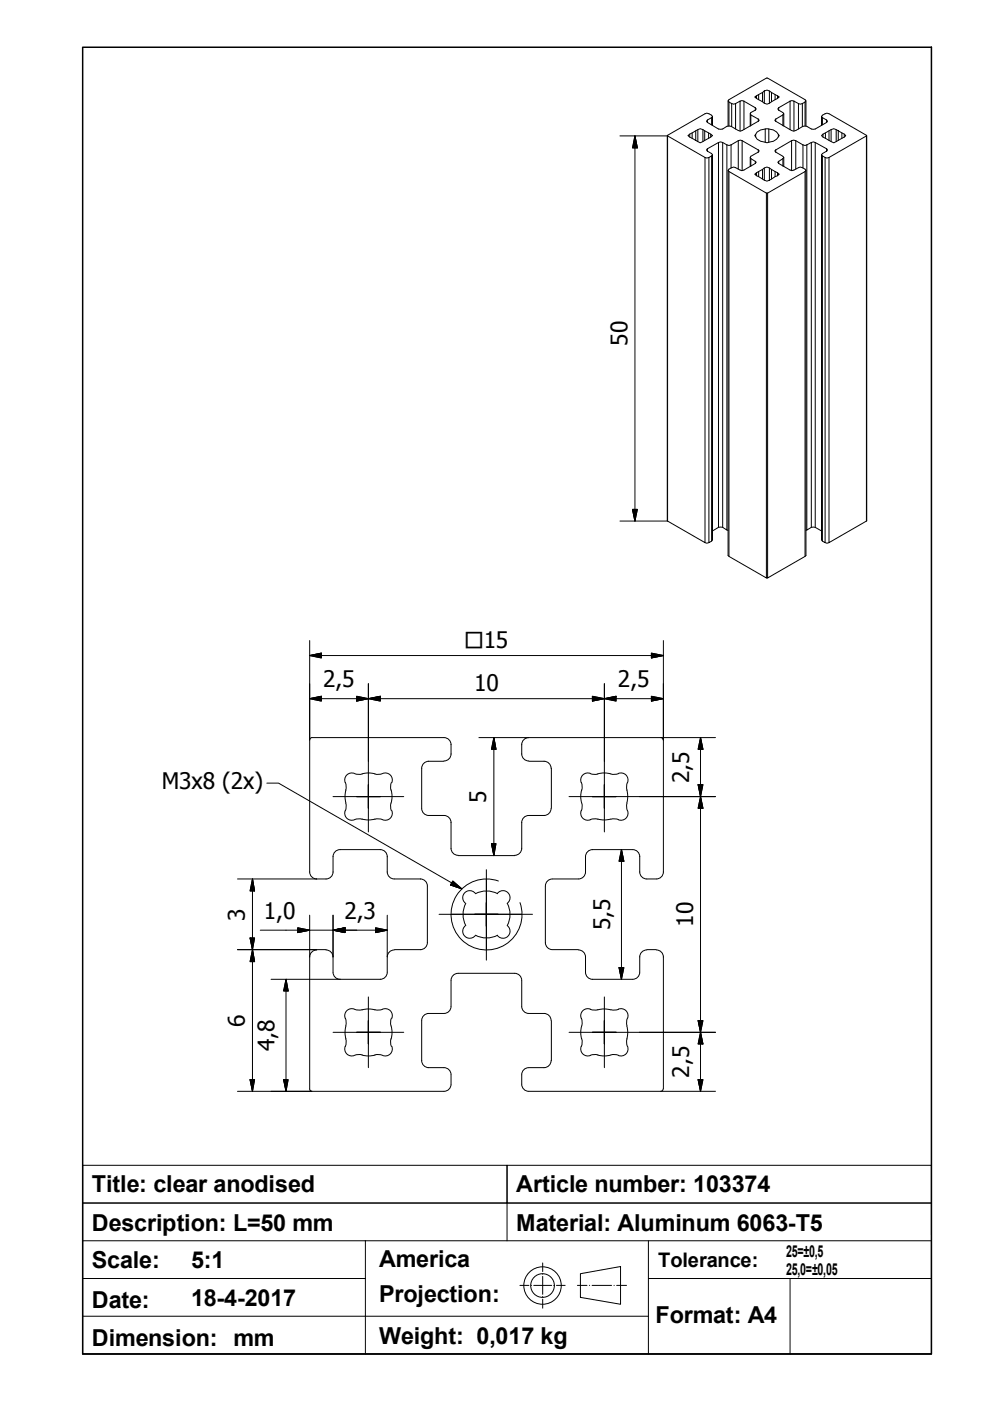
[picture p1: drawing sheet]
<svg xmlns="http://www.w3.org/2000/svg" width="210mm" height="297mm" viewBox="0 0 210 297" stroke-linecap="round" stroke-linejoin="round" font-family="sans-serif">
<!-- layer: Visible (ISO) -->
<g fill="none" stroke="#000" stroke-width=".21">
<path d="M141.5 28.7l8-4.6a1.41 1.41 0 0 1 1.6 .6l-1.3 1 .2 .3 2.3 1.4h.9l.9-.6 .5-.1 .4 .1 2 1 4-2.3-.2-.2-1.6-.9-.1-.3 .1-.2 .9-.5 .2-.3-.2-.3-2.8-1.5-1.3 .7a1.41 1.41 0 0 1-1.6-.6l.2-.3 7.9-4.5h.3l7.9 4.5 .2 .3a1.41 1.41 0 0 1-1.6 .6l-1.4-.7-2.8 1.5-.2 .3 .2 .3 1.1 .7-1.9 1.4 3.5 2.2 .5 .1 1.9-1 .5-.1 .4 .1 .9 .6h.8l2.5-1.4 .2-.3-1.3-1a1.41 1.41 0 0 1 1.6-.6l7.9 4.6v.1l-7.9 4.6a1.41 1.41 0 0 1-1.6-.6l1.3-1-.2-.3-2.5-1.3-.3-.1-.5 .1-1.3 .6-2.4-1.1-.5 .1-3.5 2.2 1.9 1.4-1.3 1 .2 .3 2.8 1.5 1.4-.7a1.41 1.41 0 0 1 1.6 .6l-.2 .3-7.9 4.5h-.3l-7.9-4.5-.2-.3a1.41 1.41 0 0 1 1.6-.6l1.3 .7 2.8-1.5 .2-.3-1.1-.8-.1-.2 .1-.3 1.6-.9 .2-.2-4-2.3-2.4 1.1-1.4-.6-.4-.1-.5 .1-2.3 1.3-.2 .3 1.3 1a1.41 1.41 0 0 1-1.6 .6l-8-4.6zM145.9 28.8l1.6-1.1a1.24 1.24 0 0 1 1.9 0l1.7 1.1-2.6 1.5zM160 36.9l1.7-1a1.15 1.15 0 0 1 1.9 0l1.6 1-1.6 1.1a1.24 1.24 0 0 1-1.9 0zM160 20.6l1.7-1a1.15 1.15 0 0 1 1.9 0l1.6 1-1.6 1a1.15 1.15 0 0 1-1.9 0zM160.2 28.5l-.2 .3 .2 .2M160.2 29l.3 .5 .8 .5 .9 .1M160.2 28.5v.5M162.2 30.1l.4 .2 .4-.2M162.2 27.4h.8M162.2 27.4l-.9 .1-.8 .5-.3 .5M162.2 27.4v2.7M163 27.4l1 .1 .7 .5 .3 .5"/>
<path d="M163 27.4v2.7M165 28.5l.2 .3-.2 .2M165 29l-.3 .5-.7 .5-1 .1M165 28.5v.5M174.2 28.8l1.6-1.1a1.31 1.31 0 0 1 1.9 0l1.6 1.1-.3 .3-2.2 1.2-2.3-1.2zM65.7 156.9v28a1.49 1.49 0 0 0 1.5 1.5M66.1 156.4h28M66.1 156.4l-.4 .2v.3M94.1 156.4a1.49 1.49 0 0 1 1.5 1.5M95.6 157.8v2a1.49 1.49 0 0 1-1.5 1.5M110.6 157.8v2a1.49 1.49 0 0 0 1.5 1.5M112.1 156.4a1.49 1.49 0 0 0-1.5 1.5"/>
<path d="M112.1 156.4h28M140.1 156.4l.4 .2 .1 .3M140.7 156.9v28a1.49 1.49 0 0 1-1.5 1.5h-2M73.2 171.9a1.49 1.49 0 0 0 .3 1.6 1.49 1.49 0 0 0 1.6 .3M73.3 170.3l.1 .8-.2 .8M73.3 167.5l-.1 1.4 .1 1.3M76.8 173.7l1.3 .1 1.4-.1M76.8 164.1l1.3-.2 1.4 .2M76.8 164.1h-1.2a1.57 1.57 0 0 0-2 .2 1.57 1.57 0 0 0-.3 2v1.2M76.8 173.7l-.8-.1-.8 .2M79.5 173.7l.8-.1 .8 .2M81.1 164l-.8 .2-.8-.1"/>
<path d="M81.1 164a1.49 1.49 0 0 1 1.6 .3 1.49 1.49 0 0 1 .4 1.6M82.9 170.3l-.1 .8 .2 .8M82.9 167.5l.2 1.4-.2 1.3M83 165.9l-.2 .8 .1 .8M83.1 171.9a1.49 1.49 0 0 1-.4 1.6 1.49 1.49 0 0 1-1.6 .3M89.4 171.4a1.49 1.49 0 0 0 1.5 1.5M90.9 172.9h3.2M90.9 161.4h3.2M90.9 161.4a1.49 1.49 0 0 0-1.5 1.5v8.5M94.1 172.9a1.49 1.49 0 0 1 1.5 1.5M95.6 174.4v5.5M95.6 179.8a1.49 1.49 0 0 0 1.5 1.5"/>
<path d="M110.6 174.4v5.5M110.6 179.8a1.49 1.49 0 0 1-1.5 1.5M112.1 172.9a1.49 1.49 0 0 0-1.5 1.5M112.1 172.9h3.3M112.1 161.4h3.3M115.3 161.4a1.49 1.49 0 0 1 1.5 1.5M116.8 171.4a1.49 1.49 0 0 1-1.5 1.5M116.9 162.9v8.5M123.2 171.9a1.49 1.49 0 0 0 .4 1.6 1.49 1.49 0 0 0 1.6 .3M123.3 167.5l-.2 1.4 .2 1.3M123.3 170.3l.1 .8-.1 .8M125.1 164l.8 .2 .9-.1"/>
<path d="M125.2 164a1.52 1.52 0 0 0-1.8 .5 1.52 1.52 0 0 0 0 1.8l-.1 1.2M126.7 173.7l1.4 .1 1.4-.1M126.7 164.1l1.4-.2 1.4 .2M126.8 173.7l-.9-.1-.8 .2M129.5 164.1h1.2a1.55 1.55 0 0 1 2 .2 1.55 1.55 0 0 1 .2 2v1.2M129.5 173.7l.8-.1 .8 .2M132.9 167.5l.2 1.4-.2 1.3M132.9 170.3l-.1 .8 .2 .8M133.1 171.9a1.49 1.49 0 0 1-.4 1.6 1.49 1.49 0 0 1-1.6 .3M67.1 186.4h2.1M70.6 181.6v3.3a1.49 1.49 0 0 1-1.5 1.5M72.1 180.1a1.49 1.49 0 0 0-1.5 1.5"/>
<path d="M72.1 180.1h8.5a1.49 1.49 0 0 1 1.5 1.5M82.1 181.6v3.3a1.49 1.49 0 0 0 1.5 1.5M83.6 186.4h5.6M89.1 186.4a1.49 1.49 0 0 1 1.5 1.5M90.6 187.9v12M90.6 199.9a1.49 1.49 0 0 1-1.5 1.4M97.2 181.4h12M98.7 196.2a1.49 1.49 0 0 0-.2 2.3 1.49 1.49 0 0 0 2.3-.2M98.8 191.5a5 5 0 0 0 0 4.7M100.8 189.4a1.49 1.49 0 0 0-2.3-.1 1.49 1.49 0 0 0 .2 2.2M100.8 198.3a5 5 0 0 0 4.7 0M100.8 189.5a5 5 0 0 1 4.7 0"/>
<path d="M105.5 189.4a1.5 1.5 0 0 1 2.2-.1 1.5 1.5 0 0 1-.1 2.2 5 5 0 0 1-.1 4.7 1.49 1.49 0 0 1 .2 2.3 1.49 1.49 0 0 1-2.3-.2M115.6 187.9v12M115.6 199.9a1.49 1.49 0 0 0 1.5 1.4h5.5M122.6 186.4h-5.5a1.49 1.49 0 0 0-1.5 1.5M124.1 181.6v3.3a1.49 1.49 0 0 1-1.4 1.5M134.1 180.1h-8.5a1.49 1.49 0 0 0-1.5 1.5M134.1 180.1a1.49 1.49 0 0 1 1.5 1.5M135.6 181.6v3.3a1.49 1.49 0 0 0 1.5 1.5M65.7 202.9v28l.2 .4 .2 .1M67.1 201.3h2.1M67.2 201.4a1.49 1.49 0 0 0-1.5 1.5M69.1 201.4a1.49 1.49 0 0 1 1.5 1.5"/>
<path d="M70.6 206.1a1.49 1.49 0 0 0 1.5 1.5M70.6 202.9v3.2M73.3 217.5l-.1 1.4 .1 1.4M76.8 214.1l1.3-.2 1.4 .2M76.8 214.1h-1.2a1.57 1.57 0 0 0-2 .2 1.57 1.57 0 0 0-.3 2v1.2M81.1 214l-.8 .2-.8-.1M81.1 214a1.49 1.49 0 0 1 1.6 .3 1.49 1.49 0 0 1 .4 1.6M82.1 202.9v3.2M82.1 206.1a1.49 1.49 0 0 1-1.5 1.5h-8.5M82.9 217.5l.2 1.4-.2 1.4M83 215.9l-.2 .8 .1 .8M83.6 201.4a1.49 1.49 0 0 0-1.5 1.5"/>
<path d="M83.6 201.3h5.6M90.9 214.9h3.2M90.9 214.9a1.49 1.49 0 0 0-1.5 1.5v8.5M95.6 213.4a1.49 1.49 0 0 1-1.5 1.5M95.6 207.9v5.4M97.1 206.4a1.49 1.49 0 0 0-1.5 1.5M97.2 206.4h11.9a1.49 1.49 0 0 1 1.5 1.5M110.6 213.4a1.49 1.49 0 0 0 1.5 1.5M110.6 207.9v5.4M112.1 214.9h3.3M115.3 214.9a1.49 1.49 0 0 1 1.5 1.5M116.9 216.4v8.5"/>
<path d="M122.7 201.4a1.49 1.49 0 0 1 1.4 1.5M123.3 217.5l-.2 1.4 .2 1.4M124.1 202.9v3.2M124.1 206.1a1.49 1.49 0 0 0 1.5 1.5h8.5M125.1 214l.8 .2 .9-.1M125.2 214a1.52 1.52 0 0 0-1.8 .4 1.52 1.52 0 0 0 0 1.9l-.1 1.2M126.7 214.1a8.2 8.2 0 0 1 3.6 .1l.4-.1a1.55 1.55 0 0 1 2 .2 1.55 1.55 0 0 1 .2 2v1.2M132.9 217.5l.2 1.4-.2 1.4M135.6 206.1a1.49 1.49 0 0 1-1.5 1.5M135.6 202.9v3.2M137.1 201.4a1.49 1.49 0 0 0-1.5 1.5M137.2 201.3h1.9"/>
<path d="M139.2 201.4a1.49 1.49 0 0 1 1.5 1.5M140.7 202.9v28M66.1 231.4h28M73.2 221.8a1.49 1.49 0 0 0 .3 1.6 1.49 1.49 0 0 0 1.6 .4M73.3 220.2l.1 .9-.2 .8M76.8 223.7l1.3 .2 1.4-.2M76.8 223.7l-.8-.1-.8 .2M79.5 223.7l.8-.1 .8 .2M82.9 220.2l-.1 .9 .2 .8M83.1 221.8a1.49 1.49 0 0 1-.4 1.6 1.49 1.49 0 0 1-1.6 .4M89.4 224.9a1.49 1.49 0 0 0 1.5 1.5M90.9 226.4h3.2"/>
<path d="M94.1 226.4a1.49 1.49 0 0 1 1.5 1.5v2M95.6 229.9a1.49 1.49 0 0 1-1.5 1.5M110.6 229.9a1.49 1.49 0 0 0 1.5 1.5M112.1 226.4a1.49 1.49 0 0 0-1.5 1.5v2M112.1 231.4h28M112.1 226.4h3.3M116.8 224.9a1.49 1.49 0 0 1-1.5 1.5M123.2 221.8a1.49 1.49 0 0 0 .4 1.6 1.49 1.49 0 0 0 1.6 .4M123.3 220.2l.1 .9-.1 .8M126.7 223.7l1.4 .2 1.4-.2M126.8 223.7l-.9-.1-.8 .2M129.5 223.7l.8-.1 .8 .2"/>
<path d="M132.9 220.2l-.1 .9 .2 .8M133.1 221.8a1.49 1.49 0 0 1-.4 1.6 1.49 1.49 0 0 1-1.6 .4M140.6 230.9l-.1 .2-.4 .3"/>
</g>
<!-- layer: Visible Narrow (ISO) -->
<g fill="none" stroke="#000" stroke-width=".21">
<path d="M161.7 19.6v2M162.1 19.3v2.6M163.1 19.3v2.6M163.6 19.6v2M141.5 28.8v81.7M141.5 28.8v81.7l8 4.5v-81.6M146.2 28.4v.7M146.7 28.2v1.1M147.5 27.7v2.1M148 27.5v2.5M149 27.5v2.5M149.4 27.7v2.1"/>
<path d="M150 25.4v.6M150 31.5v.6M150.2 28.2v1.1M150.7 28.4v.7M150.9 33.1v81.6l-.6 .3v-81.6M150.9 24.9v1.6M151.1 32.8v81.7l-.2 .2M151.1 24.7v1.9M152.3 30.2v81.6l-1.2 .8M153.2 30.2v81.6l.9 .6v-81.7M154.4 36.1v81.7l.2 .2M154.4 21.4v5.3"/>
<path d="M154.6 36.4v81.6l7.9 4.5v-81.6M154.6 21.6v5.1M155 30.7v4.9M155.1 22v4.8M156 22v5.4M156.5 29.8v6.1M156.9 21.4v6.4M157.4 29.8v6.4M157.7 21.4v6.1M159.1 24.1v2.6M159.1 33.4v1.9M159.2 24.4v2.3"/>
<path d="M159.2 33.6v1.6M160.1 22.8v.6M160.1 34.2v.5M160.4 20.3v.6M160.4 36.6v.7M160.8 25.3v.4M160.8 31.8v.4M160.8 20.1v1M160.8 36.4v1.1M161.7 35.9v2.1M162.1 35.6v2.6M163.1 35.6v2.6"/>
<path d="M163.6 35.9v2.1M164.3 20.1v1M164.3 36.4v1.1M164.5 25.3v.4M164.5 31.8v.4M164.8 20.3v.6M164.8 36.6v.7M165.1 22.8v.6M165.1 34.2v.5M166 24.4v2.3M166 33.6v1.6M166.2 24.1v2.6"/>
<path d="M166.2 33.4v1.9M167.5 21.4v6.1M167.8 29.8v6.4M168.3 21.4v6.4M168.7 29.8v6.1M169.3 22v5.4M170.1 22v4.8M170.2 30.7v4.9M170.7 36.4v81.6l-7.9 4.5v-81.6M170.7 21.6v5.1M170.9 36.1v81.7l-.2 .2M170.9 21.4v5.3"/>
<path d="M172 30.2v81.6l-.9 .6v-81.7M172.8 30.2v81.6l1.4 .8M174.2 32.8v81.7l.2 .2M174.2 24.7v1.9M174.4 33.1v81.6l.5 .3v-81.6M174.4 24.9v1.6M174.5 28.4v.7M175 28.2v1.1M175.3 25.4v.6M175.3 31.5v.6M175.8 27.7v2.1M176.2 27.5v2.5"/>
<path d="M177.3 27.5v2.5M177.7 27.7v2.1M178.5 28.2v1.1M179 28.4v.7M183.7 28.8v81.7l-7.9 4.5v-81.6M183.8 28.8l-.1 81.7M149.5 115l.4 .2 .4-.2M152.3 111.8h.9M154.1 112.4h.3M171.1 112.4h-.2M172 111.8h.8M174.9 115l.4 .2 .5-.2"/>
<path d="M162.5 122.5h.3"/>
</g>
<!-- layer: Title (ISO) -->
<g fill="none" stroke="#000" stroke-width=".21">
<path d="M17.5 247.1h90v8h-90zM107.5 247.1h90v8h-90zM107.5 255.1v8M17.5 279.1h120M17.5 263.1h60M17.5 271.1h60M17.5 263.1v24M77.5 263.1h120v24M77.5 263.1v24M110.2 272.5h1.9M112.6 272.5h.1M113.2 272.5h3.8"/>
<path d="M115.1 267.8v1.8M115.1 270.1v.1M115.1 270.6v3.8M115.1 274.9v.1M115.1 275.4v2M117.4 272.5h.1M118 272.5h1.8M122.4 272.5h2.1M123.1 270.1l8.5-1.6v8l-8.5-1.4zM125 272.5h.1M125.5 272.5h4.2M130.2 272.5h.1"/>
<path d="M130.7 272.5h2.1M137.5 263.1v24h60M137.5 271.1h60M167.5 271.1v16M197.5 261.7v-6.6h-180v8M17.5 287.1h120M17.5 287.1h180"/>
<circle cx="115" cy="272.6" r="4"/>
<circle cx="115" cy="272.6" r="2.51"/>
</g>
<!-- layer: Title Block Outline -->
<path d="M17.5 10h180v277.1h-180z" fill="none" stroke="#000" stroke-width=".32"/>
<!-- layer: Sketch Geometry (ISO) -->
<path d="M105.7 186.8a7.5 7.5 0 0 0-10 6.2 7.5 7.5 0 0 0 8.3 8.4 7.5 7.5 0 0 0 6.3-10" fill="none" stroke="#000" stroke-width=".21"/>
<!-- layer: Dimension (ISO) -->
<g fill="none" stroke="#000" stroke-width=".21">
<path d="M131.4 28.8h10.1M134.6 28.8l.5 2.6h-1zM134.6 28.8v81.7M131.4 110.5h10.1M134.1 108h1l-.5 2.5zM65.7 139l2.4-.5v1zM65.7 139h75M65.7 135.8v21.1M138.1 138.5l2.6 .5-2.6 .5zM140.7 135.8v21.1M65.7 148.1l2.4-.5v1zM65.7 148.1h75"/>
<path d="M75.6 147.6l2.5 .5-2.5 .5zM78.1 148.1l2.5-.5v1zM78.1 145v16.4M101.5 156.4h10.6M104.7 156.4l.5 2.5h-1zM104.7 156.4v25M125.6 147.6l2.5 .5-2.5 .5zM128.1 148.1l2.5-.5v1zM128.1 145v16.4M138.1 147.6l2.6 .5-2.6 .5zM140.1 156.4h11.6M148.5 156.4l.5 2.5h-1z"/>
<path d="M148.5 156.4v75M104.2 178.9h1l-.5 2.5zM135.6 168.9h16.1M148 166.4h1l-.5 2.5zM148.5 168.9l.5 2.5h-1zM50.4 186.4h16.7M53 198.9h1l-.5 2.4zM53.5 186.4l.5 2.5h-1zM53.5 186.4v45M55.2 197.2h26.9M63.1 196.7l2.6 .5-2.6 .5zM65.7 194v8.9"/>
<path d="M70.6 197.2l2.6-.5v1zM70.6 194v8.9M79.6 196.7l2.5 .5-2.5 .5zM82.1 194v8.9M131.8 180.1l.5 2.5h-1zM131.8 180.1v27.5M50.4 201.3h16.7M53.5 201.3l.5 2.6h-1zM57.5 207.6h14.6M60.6 207.6l.5 2.5h-1zM60.6 207.6v23.8M131.3 205.2h1l-.5 2.4z"/>
<path d="M135.6 218.9h16.1M148 216.4h1l-.5 2.5zM148.5 218.9l.5 2.4h-1zM50.4 231.4h15.7M53 228.9h1l-.5 2.5zM60.1 228.9h1l-.5 2.5zM140.1 231.4h11.6M148 228.9h1l-.5 2.5z"/>
</g>
<g fill="#000" stroke="#000" stroke-width=".21">
<path d="M134.6 28.8l.5 2.6zM134.6 28.8l.5 2.6h-1zM134.1 108l.5 2.5zM134.1 108h1l-.5 2.5zM65.7 139l2.4-.5zM65.7 139l2.4-.5v1zM138.1 139.5l2.6-.5zM138.1 138.5l2.6 .5-2.6 .5zM65.7 148.1l2.4-.5zM65.7 148.1l2.4-.5v1zM75.6 148.6l2.5-.5zM75.6 147.6l2.5 .5-2.5 .5z"/>
<path d="M78.1 148.1l2.5-.5zM78.1 148.1l2.5-.5v1zM104.7 156.4l.5 2.5zM104.7 156.4l.5 2.5h-1zM125.6 148.6l2.5-.5zM125.6 147.6l2.5 .5-2.5 .5zM128.1 148.1l2.5-.5zM128.1 148.1l2.5-.5v1zM138.1 148.6l2.6-.5zM138.1 147.6l2.6 .5-2.6 .5zM148.5 156.4l.5 2.5zM148.5 156.4l.5 2.5h-1z"/>
<path d="M104.2 178.9l.5 2.5zM104.2 178.9h1l-.5 2.5zM148 166.4l.5 2.5zM148 166.4h1l-.5 2.5zM148.5 168.9l.5 2.5zM148.5 168.9l.5 2.5h-1zM53 198.9l.5 2.4zM53 198.9h1l-.5 2.4zM53.5 186.4l.5 2.5zM53.5 186.4l.5 2.5h-1zM63.1 197.7l2.6-.5zM63.1 196.7l2.6 .5-2.6 .5z"/>
<path d="M70.6 197.2l2.6-.5zM70.6 197.2l2.6-.5v1zM79.6 197.7l2.5-.5zM79.6 196.7l2.5 .5-2.5 .5zM131.8 180.1l.5 2.5zM131.8 180.1l.5 2.5h-1zM53.5 201.3l.5 2.6zM53.5 201.3l.5 2.6h-1zM60.6 207.6l.5 2.5zM60.6 207.6l.5 2.5h-1zM131.3 205.2l.5 2.4zM131.3 205.2h1l-.5 2.4z"/>
<path d="M148 216.4l.5 2.5zM148 216.4h1l-.5 2.5zM53 228.9l.5 2.5zM53 228.9h1l-.5 2.5zM60.1 228.9l.5 2.5zM60.1 228.9h1l-.5 2.5zM148 228.9l.5 2.5zM148 228.9h1l-.5 2.5zM148.5 218.9l.5 2.4zM148.5 218.9l.5 2.4h-1z"/>
</g>
<!-- layer: Center Mark (ISO) -->
<g fill="none" stroke="#000" stroke-width=".21">
<path d="M70.6 168.9h15M78.1 161.4v15M120.6 168.9h15M128.1 161.4v15M95.6 193.9h10M100.6 193.9h5M100.6 193.9h12.3M103.1 191.4v9.9M103.1 186.4v7.5h-2.5M103.1 184.4v12M103.1 191.4v2.5h-10M103.1 191.4v5"/>
<path d="M105.6 193.9h-2.5v9.7M110.6 193.9h-7.5v2.5M70.6 218.9h15M78.1 211.4v15M120.6 218.9h15M128.1 211.4v15"/>
</g>
<!-- layer: Symbol (ISO) -->
<path d="M56.6 166h2.5l38.8 22.5M96 186.8l1.9 1.7-2.4-.9z" fill="none" stroke="#000" stroke-width=".21"/>
<path d="M95.5 187.6l2.4 .9zM96 186.8l1.9 1.7-2.4-.9z" fill="#000" stroke="#000" stroke-width=".21"/>
<g font-size="5">
<text x="19.5" y="252.7">Title: clear anodised</text>
<text x="109.5" y="252.7">Article number: 103374</text>
<text x="19.5" y="261">Description: L=50 mm</text>
<text x="109.5" y="261">Material: Aluminum 6063-T5</text>
<text x="19.5" y="268.9">Scale:</text>
<text x="40.5" y="268.9">5:1</text>
<text x="80.4" y="268.5">America</text>
<text x="19.5" y="277.2">Date:</text>
<text x="40.5" y="276.9">18-4-2017</text>
<text x="80.4" y="276">Projection:</text>
<text x="139" y="280.5">Format: A4</text>
<text x="19.5" y="285.5">Dimension: mm</text>
<text x="80.4" y="285">Weight: 0,017 kg</text>
</g>
<g font-size="4.8">
<text x="133" y="73.3" transform="rotate(-90 133 73.3)">50</text>
<text x="68.5" y="145.7">2,5</text>
<text x="100.5" y="146.5">10</text>
<text x="131" y="145.7">2,5</text>
<text x="34.3" y="167.4">M3x8 (2x)</text>
<text x="146.1" y="166" transform="rotate(-90 146.1 166)">2,5</text>
<text x="103.1" y="170.2" transform="rotate(-90 103.1 170.2)">5</text>
<text x="51.9" y="195.2" transform="rotate(-90 51.9 195.2)">3</text>
<text x="55.9" y="194.8">1,0</text>
<text x="73" y="194.8">2,3</text>
<text x="129.3" y="197.2" transform="rotate(-90 129.3 197.2)">5,5</text>
<text x="146.9" y="196.5" transform="rotate(-90 146.9 196.5)">10</text>
<text x="51.9" y="217.7" transform="rotate(-90 51.9 217.7)">6</text>
<text x="58.2" y="222.9" transform="rotate(-90 58.2 222.9)">4,8</text>
<text x="146.1" y="228.5" transform="rotate(-90 146.1 228.5)">2,5</text>
</g>
<text font-size="4.6" x="98.5" y="137.4">□15</text>
<text font-size="4.3" x="139.6" y="268.5">Tolerance:</text>
<g font-size="3.5">
<text x="166.7" y="266.4">25=±0,5</text>
<text x="166.7" y="270.2">25,0=±0,05</text>
</g>
</svg>
